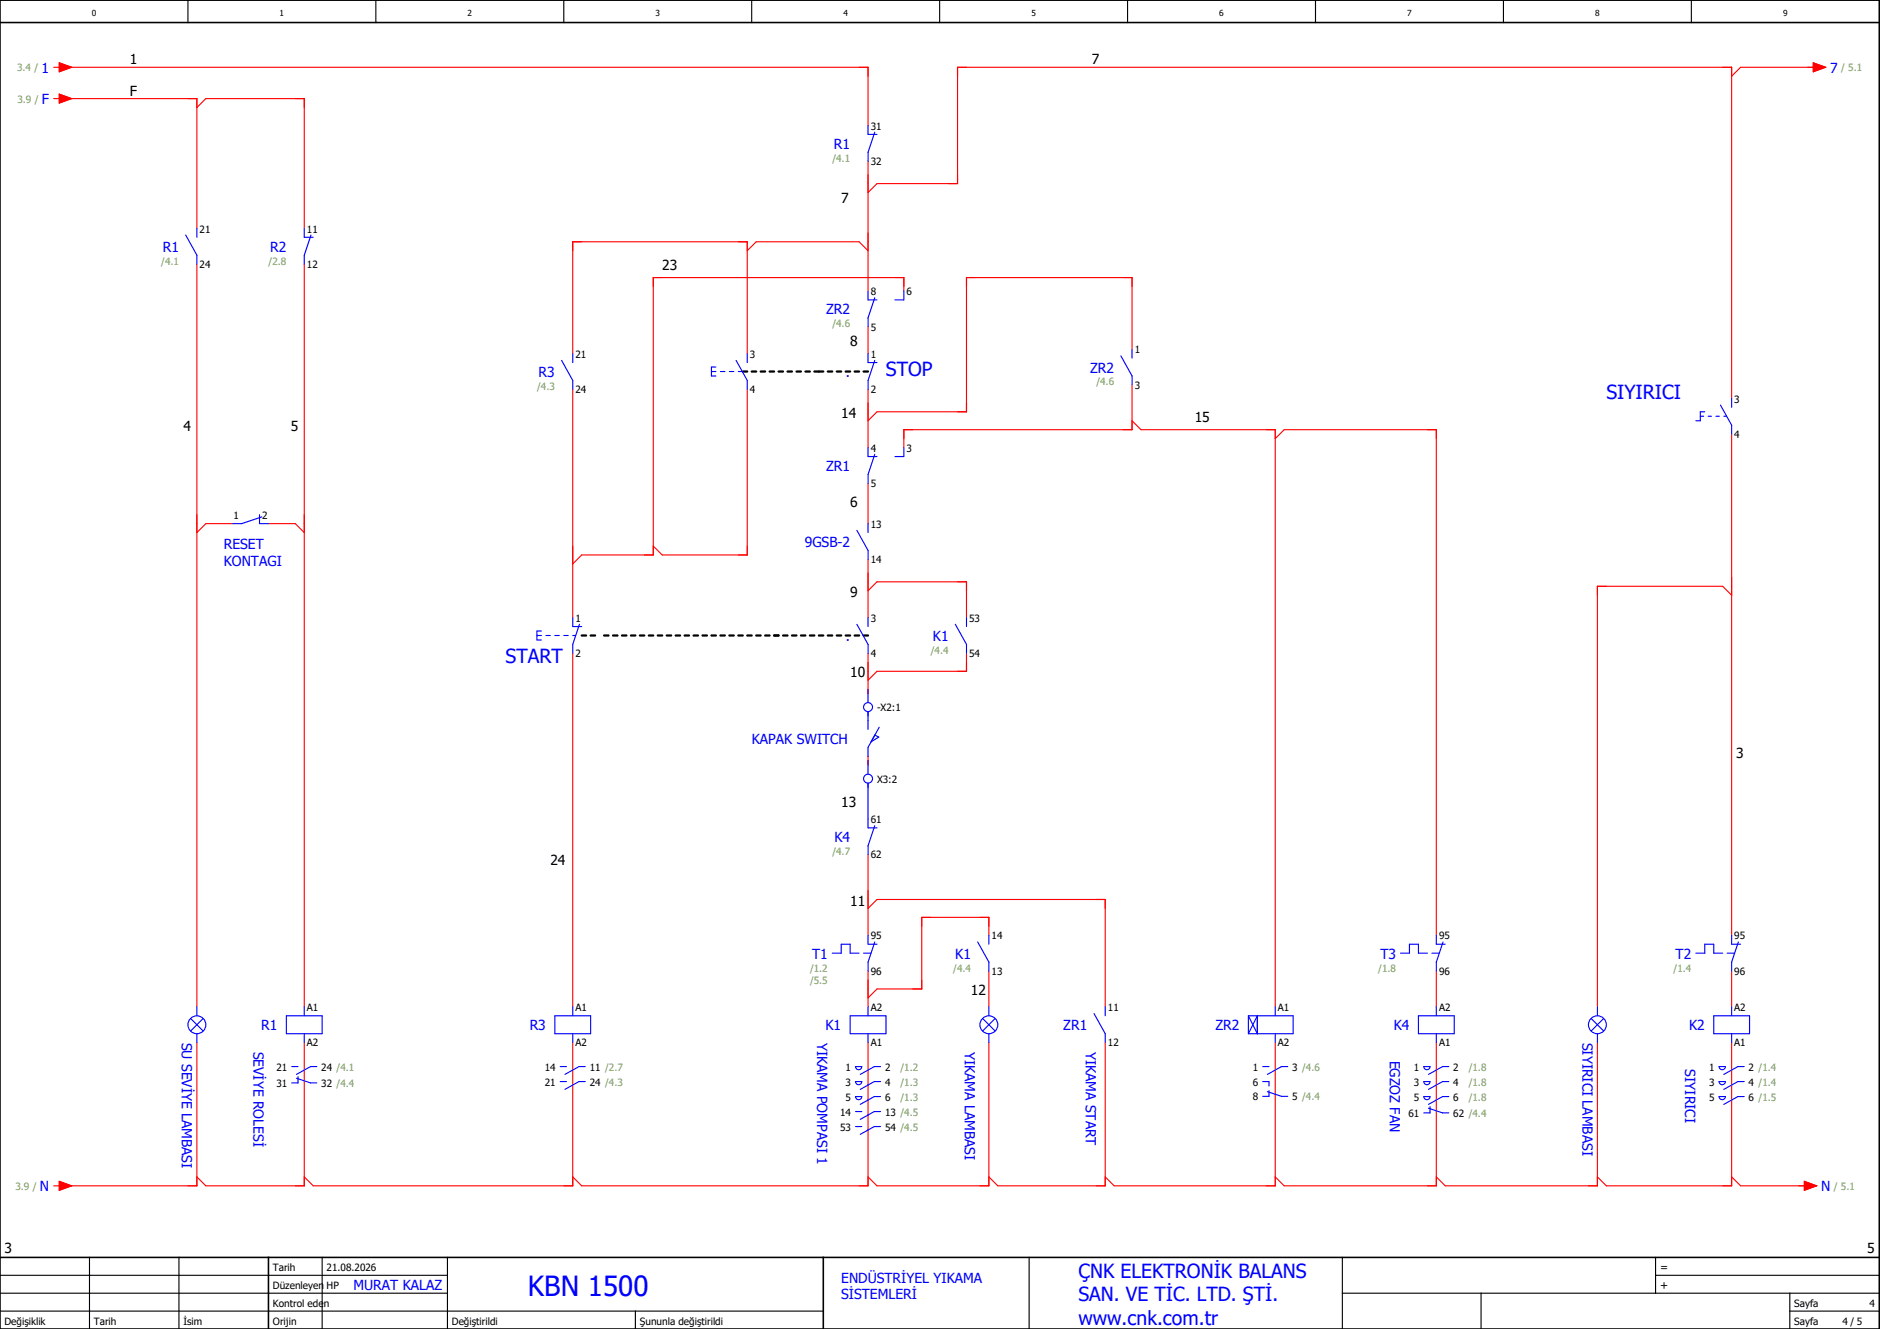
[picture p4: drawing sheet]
<svg xmlns="http://www.w3.org/2000/svg" width="420mm" height="297mm" viewBox="0 0 420 297" stroke-linecap="round" stroke-linejoin="round" font-family="sans-serif">
<g fill="none" stroke="#000" stroke-width=".25">
<path d="M42 0v5M84 0v5M126 0v5M168 0v5M210 0v5M252 0v5M294 0v5M336 0v5M378 0v5M0 293h184M0 289h100M0 285h100"/>
<path d="M20 281v16M40 281v16M72 281v16M100 281v16M142 293v4M230 281v16M300 289h120M300 281v16M331 289v8M370 285h50M370 281v8M400 293h20"/>
<path d="M400 289v8"/>
</g>
<path d="M0 5h420M0 0h420v297h-420zM0 281h420M60 281v16M184 281v16" fill="none" stroke="#000" stroke-width=".35"/>
<g fill="none" stroke="#f00" stroke-width=".25">
<path d="M12 15h1.3M13.3 14l2.7 1-2.7 1zM14 15h180v13M405.2 14l2.8 1-2.8 1zM406 15h-17l-2 2M12 22h1.3M13.3 21l2.7 1-2.7 1zM14 22h30v29M44 24l2-2h22v29M194 36v29M44 59v166M68 59v166"/>
<path d="M167 56l2-2h23l2 2M194 43l2-2h18v-26h173v74M128 79v-25h39v25M194 73v6M202 65v-3h-56v62h-16l-2 2M253 78v-16h-37v30h-20l-2 2M128 87v51M167 87v37h-19l-2-2M194 87v13M253 94l2 2h30v129M253 86v10h-51v4M285 98l2-2h34v113"/>
<path d="M387 97v112M52 117h-6l-2 2M60 117h6l2 2M194 108v9M194 125v13M194 132l2-2h20v8M387 133l-2-2h-28v94M128 146v79M194 146v9M216 146v4h-20l-2 2M194 169v2M194 191v18"/>
<path d="M194 217v8M194 203l2-2h51v24M221 209v-4h-15v16h-10l-2 2M221 217v8M321 217v8M387 217v8M44 233v32h-30M68 233v32h-22l-2-2M128 233v32h-58l-2-2M194 233v32h-64l-2-2M221 233v32h-25l-2-2M247 233v32h-24l-2-2"/>
<path d="M285 233v32h-36l-2-2M321 233v32h-34l-2-2M357 233v32h-34l-2-2M387 233v32h-28l-2-2M12 265h1.3M13.3 264l2.7 1-2.7 1zM387 263l2 2h15M403.2 264l2.8 1-2.8 1z"/>
</g>
<g fill="none" stroke="#00f" stroke-width=".25">
<path d="M194 28v2h2M195.5 29.5l-1.5 4.5v2M41.5 52.5l2.5 4.5v2M44 51v2M68 51v2h2M69.5 52.5l-1.5 4.5v2M128 79v2M167 79v2M194 65v2h2M194 79v2h2M195.5 66.5l-1.5 4.5v2M202 65v2h-2"/>
<path d="M250.5 79.5l2.5 4.5v2M253 78v2M125.5 80.5l2.5 4.5v2M159 83h1M160 82h-1v2h1M161 83h1M163 83h1M164.5 80.5l2.5 4.5v2M165 83h.9M195.5 80.5l-1.5 4.5v2M380 93h.7M381 92h-1v2h-1"/>
<path d="M381.8 93h.7M383.5 93h.7M384.5 90.5l2.5 4.5v2M385.3 93h.6M387 89v2M52 117h2M58 115v2h2M58.5 115.5l-4.5 1.5M191.5 118.5l2.5 4.5v2M194 100v2h2M194 117v2M195.5 101.5l-1.5 4.5v2"/>
<path d="M202 100v2h-2M128 138v2h2M129.5 139.5l-1.5 4.5v2M191.5 139.5l2.5 4.5v2M194 138v2M213.5 139.5l2.5 4.5v2M216 138v2M120 142h1M121 141h-1v2h1M122 142h1M124 142h1M126 142h1"/>
<path d="M128 142h.6M194 154v3M194 159v4M194 170v3M194 175v10h2M195.5 164.3l.9 .5-1.7 1zM196.5 162.5l-2.5 4.5v2M195.5 184.5l-1.5 4.5v2M186 213h2v-2h2v2h2M193 213h1.7M194 209v2h2M195.5 210.5l-1.5 4.5v2"/>
<path d="M218.5 210.5l2.5 4.5v2M221 209v2M313 213h2v-2h2v2h2M320 213h1.7M321 209v2h2M322.5 210.5l-1.5 4.5v2M379 213h2v-2h2v2h2M386 213h1.6M387 209v2h2M388.5 210.5l-1.5 4.5v2M42.6 227.6l2.8 2.8M44 225v2"/>
<path d="M44 231v2M45.4 227.6l-2.8 2.8M64 227h8v4h-8zM65.2 238.4h1.4M68 225v2M68 231v2M70.8 238.4h-1.4l-3.1 1.7M124 227h8v4h-8zM125.2 238.4h1.4M128 225v2M128 231v2M130.8 238.4h-1.4l-3.1 1.7"/>
<path d="M190 227h8v4h-8zM191.2 238.4h1.4a.7 .7 0 0 1-.7 .7 .7 .7 0 0 1-.7-.7zM194 225v2M194 231v2M196.8 238.4h-1.4l-3.1 1.7M219.6 227.6l2.8 2.8M221 225v2M221 231v2M222.4 227.6l-2.8 2.8M244.5 226.5l2.5 4.5v2M247 225v2M279 227h10v4h-10"/>
<path d="M279 227l2 4v-4l-2 4M279 227v4M282.2 238.4h1.4M285 225v2M285 231v2M287.8 238.4h-1.4l-3.1 1.7M317 227h8v4h-8zM318.2 238.4h1.4a.7 .7 0 0 1-.7 .7 .7 .7 0 0 1-.7-.7zM321 225v2M321 231v2M323.8 238.4h-1.4l-3.1 1.7M355.6 227.6l2.8 2.8"/>
<path d="M357 225v2M357 231v2M358.4 227.6l-2.8 2.8M383 227h8v4h-8zM384.2 238.4h1.4a.7 .7 0 0 1-.7 .7 .7 .7 0 0 1-.7-.7zM387 225v2M387 231v2M389.8 238.4h-1.4l-3.1 1.7M66.3 241l3.1 1h1.4M66.6 240.6v1.4h-1.4M125.2 241.7h1.4M130.8 241.7h-1.4l-3.1 1.8"/>
<path d="M191.2 241.7h1.4a.7 .7 0 0 1-.7 .7 .7 .7 0 0 1-.7-.7zM191.2 245.1h1.4a.7 .7 0 0 1-.7 .7 .7 .7 0 0 1-.7-.7zM191.2 248.4h1.4M191.2 251.8h1.4M196.8 241.7h-1.4l-3.1 1.8M196.8 245.1h-1.4l-3.1 1.7M196.8 248.4h-1.4l-3.1 1.8M196.8 251.8h-1.4l-3.1 1.7M282.2 241.7h1.4v1M283.3 244l3.1 1h1.4M283.6 243.7v1.3h-1.4M318.2 241.7h1.4a.7 .7 0 0 1-.7 .7 .7 .7 0 0 1-.7-.7z"/>
<path d="M318.2 245.1h1.4a.7 .7 0 0 1-.7 .7 .7 .7 0 0 1-.7-.7zM319.3 247.7l3.1 1h1.4M319.6 247.3v1.4h-1.4M323.8 241.7h-1.4l-3.1 1.8M323.8 245.1h-1.4l-3.1 1.7M384.2 241.7h1.4a.7 .7 0 0 1-.7 .7 .7 .7 0 0 1-.7-.7zM384.2 245.1h1.4a.7 .7 0 0 1-.7 .7 .7 .7 0 0 1-.7-.7zM389.8 241.7h-1.4l-3.1 1.8M389.8 245.1h-1.4l-3.1 1.7"/>
<circle cx="194" cy="158" r="1"/>
<circle cx="194" cy="174" r="1"/>
<circle cx="44" cy="229" r="2"/>
<circle cx="221" cy="229" r="2"/>
<circle cx="357" cy="229" r="2"/>
</g>
<g fill="none" stroke="#000" stroke-width=".5">
<path d="M166 83h1M168 83h1M170 83h1M172 83h1M174 83h1M176 83h1M178 83h1M180 83h1M182 83h2M185 83h1M187 83h1M189 83h1"/>
<path d="M191 83h1M193 83h1M130 142h1M132 142h1M135 142h1M137 142h1M139 142h1M141 142h1M143 142h1M145 142h1M147 142h1M149 142h1"/>
<path d="M151 142h1M153 142h1M155 142h1M157 142h1M159 142h1M161 142h1M163 142h1M165 142h1M167 142h1M169 142h1M171 142h1M173 142h1"/>
<path d="M175 142h1M177 142h1M179 142h1M181 142h1M183 142h1M185 142h1M187 142h1M189 142h1M191 142h1M193 142h1"/>
</g>
<g fill="#f00" stroke="#f00" stroke-width=".22">
<path d="M13.3 264l2.7 1-2.7 1z"/>
<path d="M13.3 14l2.7 1-2.7 1z"/>
<path d="M13.3 21l2.7 1-2.7 1z"/>
<path d="M405.2 14l2.8 1-2.8 1z"/>
<path d="M403.2 264l2.8 1-2.8 1z"/>
</g>
<text font-size="6.2" fill="#00f" x="118" y="289.8">KBN 1500</text>
<g font-size="4.3" fill="#00f">
<text x="198" y="84.1">STOP</text>
<text x="359" y="89.1">SIYIRICI</text>
<text x="113" y="148.1">START</text>
<text x="241" y="285.6">ÇNK ELEKTRONİK BALANS</text>
<text x="241" y="290.9">SAN. VE TİC. LTD. ŞTİ.</text>
<text x="241" y="296.1">www.cnk.com.tr</text>
</g>
<g font-size="3.1" fill="#00f">
<text x="9.3" y="16.3">1</text>
<text x="409" y="16.3">7</text>
<text x="9.4" y="23.3">F</text>
<text x="186.4" y="33.3">R1</text>
<text x="36.4" y="56.3">R1</text>
<text x="60.4" y="56.3">R2</text>
<text x="184.6" y="70.3">ZR2</text>
<text x="243.6" y="83.3">ZR2</text>
<text x="120.4" y="84.3">R3</text>
<text x="189.1" y="84.3">.</text>
<text x="184.6" y="105.3">ZR1</text>
<text x="50" y="122.6">RESET</text>
<text x="179.9" y="122.3">9GSB-2</text>
<text x="50" y="126.4">KONTAGI</text>
<text x="189.1" y="143.3">.</text>
<text x="208.5" y="143.3">K1</text>
<text x="168" y="166.4">KAPAK SWITCH</text>
<text x="186.5" y="188.3">K4</text>
<text x="181.5" y="214.3">T1</text>
<text x="213.5" y="214.3">K1</text>
<text x="308.5" y="214.3">T3</text>
<text x="374.5" y="214.3">T2</text>
<text x="40.6" y="233" transform="rotate(90 40.6 233)">SU SEVİYE LAMBASI</text>
<text x="58.4" y="230.3">R1</text>
<text x="118.4" y="230.3">R3</text>
<text x="182.6" y="233" transform="rotate(90 182.6 233)">YIKAMA POMPASI 1</text>
<text x="184.5" y="230.3">K1</text>
<text x="237.6" y="230.3">ZR1</text>
<text x="271.6" y="230.3">ZR2</text>
<text x="311.5" y="230.3">K4</text>
<text x="353.6" y="233" transform="rotate(90 353.6 233)">SIYIRICI LAMBASI</text>
<text x="377.5" y="230.3">K2</text>
<text x="56.6" y="235" transform="rotate(90 56.6 235)">SEVİYE ROLESİ</text>
<text x="215.6" y="235" transform="rotate(90 215.6 235)">YIKAMA LAMBASI</text>
<text x="242.6" y="235" transform="rotate(90 242.6 235)">YIKAMA START</text>
<text x="310.6" y="237" transform="rotate(90 310.6 237)">EGZOZ FAN</text>
<text x="376.6" y="239" transform="rotate(90 376.6 239)">SIYIRICI</text>
<text x="8.9" y="266.3">N</text>
<text x="407" y="266.3">N</text>
<text x="188" y="286.6">ENDÜSTRİYEL YIKAMA</text>
<text x="79" y="288.4">MURAT KALAZ</text>
<text x="188" y="290.4">SİSTEMLERİ</text>
</g>
<g font-size="3.1">
<text x="29" y="14.4">1</text>
<text x="244" y="14.4">7</text>
<text x="29" y="21.4">F</text>
<text x="188" y="45.4">7</text>
<text x="148" y="60.4">23</text>
<text x="190" y="77.4">8</text>
<text x="188" y="93.4">14</text>
<text x="267" y="94.4">15</text>
<text x="41" y="96.4">4</text>
<text x="65" y="96.4">5</text>
<text x="190" y="113.4">6</text>
<text x="190" y="133.4">9</text>
<text x="190" y="151.4">10</text>
<text x="388" y="169.4">3</text>
<text x="188" y="180.4">13</text>
<text x="123" y="193.4">24</text>
<text x="190" y="202.4">11</text>
<text x="217" y="222.4">12</text>
<text x="1" y="280">3</text>
<text x="417.3" y="280">5</text>
</g>
<g font-size="2.5">
<text x="371" y="284">=</text>
<text x="371" y="288">+</text>
</g>
<g font-size="2.2" fill="#7ca552">
<text x="3.8" y="15.9">3.4 /</text>
<text x="411.4" y="15.9">/ 5.1</text>
<text x="3.9" y="22.9">3.9 /</text>
<text x="186" y="36.2">/4.1</text>
<text x="36" y="59.2">/4.1</text>
<text x="60" y="59.2">/2.8</text>
<text x="186" y="73.2">/4.6</text>
<text x="120" y="87.2">/4.3</text>
<text x="245" y="86.2">/4.6</text>
<text x="208" y="146.2">/4.4</text>
<text x="186" y="191.2">/4.7</text>
<text x="181" y="217.2">/1.2</text>
<text x="181" y="219.9">/5.5</text>
<text x="213" y="217.2">/4.4</text>
<text x="308" y="217.2">/1.8</text>
<text x="374" y="217.2">/1.4</text>
<text x="201.2" y="239.3">/1.2</text>
<text x="328.2" y="239.3">/1.8</text>
<text x="201.2" y="242.6">/1.3</text>
<text x="201.2" y="246">/1.3</text>
<text x="328.2" y="242.6">/1.8</text>
<text x="328.2" y="246">/1.8</text>
<text x="3.4" y="265.9">3.9 /</text>
<text x="409.8" y="265.9">/ 5.1</text>
</g>
<g font-size="2.2">
<text x="194.6" y="29">31</text>
<text x="194.6" y="36.9">32</text>
<text x="44.6" y="52">21</text>
<text x="68.6" y="52">11</text>
<text x="44.6" y="59.9">24</text>
<text x="68.6" y="59.9">12</text>
<text x="194.6" y="66">8</text>
<text x="202.6" y="66">6</text>
<text x="194.6" y="73.9">5</text>
<text x="128.6" y="80">21</text>
<text x="167.6" y="80">3</text>
<text x="194.6" y="80">1</text>
<text x="253.6" y="79">1</text>
<text x="128.6" y="87.9">24</text>
<text x="167.6" y="87.9">4</text>
<text x="194.6" y="87.9">2</text>
<text x="253.6" y="86.9">3</text>
<text x="387.6" y="90">3</text>
<text x="194.6" y="101">4</text>
<text x="202.6" y="101">3</text>
<text x="387.6" y="97.9">4</text>
<text x="194.6" y="108.9">5</text>
<text x="52.2" y="116">1</text>
<text x="58.6" y="116">2</text>
<text x="194.6" y="118">13</text>
<text x="194.6" y="125.9">14</text>
<text x="128.6" y="139">1</text>
<text x="194.6" y="139">3</text>
<text x="216.6" y="139">53</text>
<text x="128.6" y="146.9">2</text>
<text x="194.6" y="146.9">4</text>
<text x="216.6" y="146.9">54</text>
<text x="196" y="158.9">-X2:1</text>
<text x="196" y="174.9">X3:2</text>
<text x="194.6" y="184">61</text>
<text x="194.6" y="191.9">62</text>
<text x="194.6" y="210">95</text>
<text x="221.6" y="210">14</text>
<text x="321.6" y="210">95</text>
<text x="387.6" y="210">95</text>
<text x="194.6" y="217.9">96</text>
<text x="221.6" y="217.9">13</text>
<text x="321.6" y="217.9">96</text>
<text x="387.6" y="217.9">96</text>
<text x="68.6" y="226">A1</text>
<text x="128.6" y="226">A1</text>
<text x="194.6" y="226">A2</text>
<text x="247.6" y="226">11</text>
<text x="285.6" y="226">A1</text>
<text x="321.6" y="226">A2</text>
<text x="387.6" y="226">A2</text>
<text x="68.6" y="233.9">A2</text>
<text x="128.6" y="233.9">A2</text>
<text x="194.6" y="233.9">A1</text>
<text x="247.6" y="233.9">12</text>
<text x="285.6" y="233.9">A2</text>
<text x="321.6" y="233.9">A1</text>
<text x="387.6" y="233.9">A1</text>
<text x="61.8" y="239.3">21</text>
<text x="71.8" y="239.3">24 /4.1</text>
<text x="121.8" y="239.3">14</text>
<text x="131.8" y="239.3">11 /2.7</text>
<text x="189" y="239.3">1</text>
<text x="197.8" y="239.3">2</text>
<text x="280" y="239.3">1</text>
<text x="288.8" y="239.3">3 /4.6</text>
<text x="316" y="239.3">1</text>
<text x="324.8" y="239.3">2</text>
<text x="382" y="239.3">1</text>
<text x="390.8" y="239.3">2 /1.4</text>
<text x="61.8" y="242.9">31</text>
<text x="71.8" y="242.9">32 /4.4</text>
<text x="121.8" y="242.6">21</text>
<text x="131.8" y="242.6">24 /4.3</text>
<text x="189" y="242.6">3</text>
<text x="189" y="246">5</text>
<text x="197.8" y="242.6">4</text>
<text x="197.8" y="246">6</text>
<text x="280" y="245.9">8</text>
<text x="280" y="242.6">6</text>
<text x="288.8" y="245.9">5 /4.4</text>
<text x="316" y="242.6">3</text>
<text x="316" y="246">5</text>
<text x="324.8" y="242.6">4</text>
<text x="324.8" y="246">6</text>
<text x="382" y="242.6">3</text>
<text x="382" y="246">5</text>
<text x="390.8" y="242.6">4 /1.4</text>
<text x="390.8" y="246">6 /1.5</text>
<text x="187.8" y="249.3">14</text>
<text x="197.8" y="249.3">13 /4.5</text>
<text x="314.8" y="249.6">61</text>
<text x="324.8" y="249.6">62 /4.4</text>
<text x="187.8" y="252.7">53</text>
<text x="197.8" y="252.7">54 /4.5</text>
<text x="61" y="284">Tarih</text>
<text x="73" y="284">21.08.2026</text>
<text x="61" y="288">Düzenleyen</text>
<text x="61" y="292">Kontrol eden</text>
<text x="73" y="288">HP</text>
<text x="401" y="292">Sayfa</text>
<text x="417.8" y="292">4</text>
<text x="1" y="296">Değişiklik</text>
<text x="21" y="296">Tarih</text>
<text x="41" y="296">İsim</text>
<text x="61" y="296">Orijin</text>
<text x="101" y="296">Değiştirildi</text>
<text x="143" y="296">Şununla değiştirildi</text>
<text x="401" y="296">Sayfa</text>
<text x="411.8" y="296">4 / 5</text>
</g>
<g font-size="1.9">
<text x="20.5" y="3.7">0</text>
<text x="62.5" y="3.7">1</text>
<text x="104.5" y="3.7">2</text>
<text x="146.5" y="3.7">3</text>
<text x="188.5" y="3.7">4</text>
<text x="230.5" y="3.7">5</text>
<text x="272.5" y="3.7">6</text>
<text x="314.5" y="3.7">7</text>
<text x="356.5" y="3.7">8</text>
<text x="398.5" y="3.7">9</text>
</g>
</svg>
